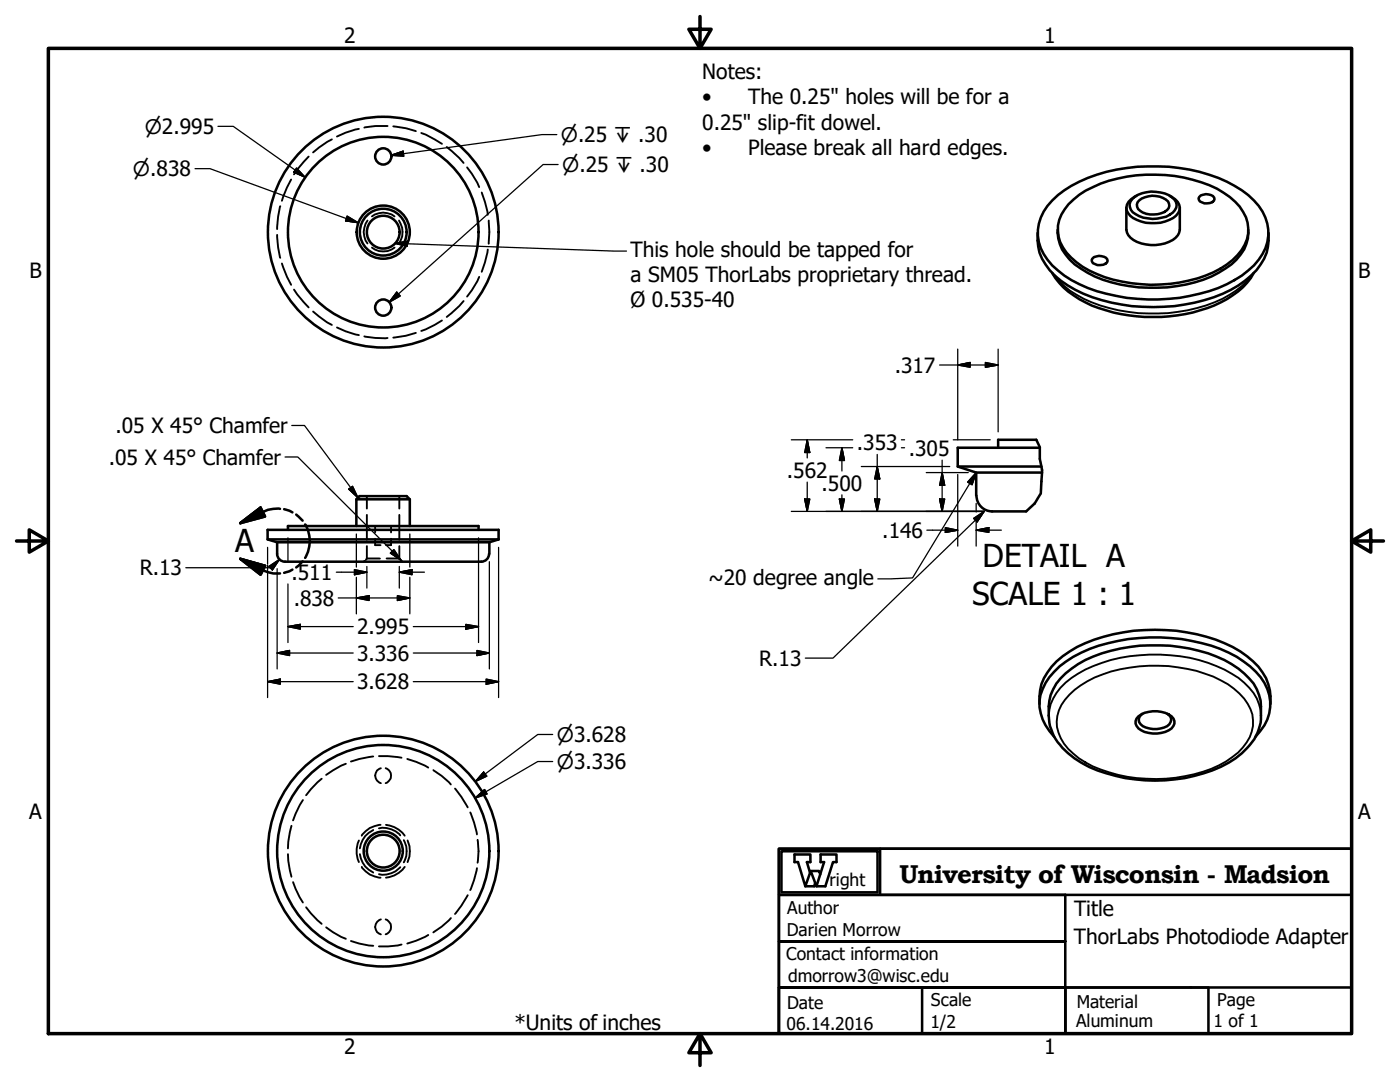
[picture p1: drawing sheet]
<svg xmlns="http://www.w3.org/2000/svg" width="279mm" height="216mm" viewBox="0 0 279 216" stroke-linecap="round" stroke-linejoin="round" font-family="sans-serif">
<!-- layer: Visible (ANSI) -->
<g fill="none" stroke="#000" stroke-width=".51">
<path d="M226 39.7a6.5 6.5 0 0 1 8.4 .1 1.93 1.93 0 0 1-1 3.1 6.9 6.9 0 0 1-7.3-.5 1.87 1.87 0 0 1-.1-2.7zM226.8 39.1a2.73 2.73 0 0 0-1.9 2.9 4.6 4.6 0 0 0 3.8 2.4 7.6 7.6 0 0 0 6-1.3 2.02 2.02 0 0 0-.2-3.3l-1.1-.7M239.3 39.3a2.07 2.07 0 0 1 3 .1l.1 .4a1.94 1.94 0 0 1-2.9 .4l-.3-.6zM95.5 46.3a19 19 0 0 0-28-16.7 19 19 0 0 0-1.5 32.6 19 19 0 0 0 29.4-14.1l.1-1.8M99.5 46.3a23 23 0 0 0-34-20.2 23 23 0 0 0-1.6 39.5 23 23 0 0 0 35.5-17.3l.1-2M207.1 46.5a10.4 10.4 0 0 0 4.6 9.5 29.4 29.4 0 0 0 16.3 5.2 33.6 33.6 0 0 0 19.1-4.2 12 12 0 0 0 5.9-7.8l.2-2.7M210 40a25.3 25.3 0 0 1 14.9-6.5 36.4 36.4 0 0 1 20 2.8 14.9 14.9 0 0 1 7.6 7.1 8.7 8.7 0 0 1-2.2 9.6 24 24 0 0 1-12.9 6.1 35.6 35.6 0 0 1-23.6-3.2 12.9 12.9 0 0 1-6.5-7.6 8.8 8.8 0 0 1 2.7-8.3zM211.1 45.8a8.6 8.6 0 0 0 4.6 7.8 26 26 0 0 0 15.4 3.8 25 25 0 0 0 14.6-4.6 8 8 0 0 0 3.4-7M213.2 40.8a18.1 18.1 0 0 1 9.9-5.2 30.6 30.6 0 0 1 19.8 2.1 11.4 11.4 0 0 1 6.1 6.7 7.5 7.5 0 0 1-3 7.5 23.6 23.6 0 0 1-14.4 4.9 28.4 28.4 0 0 1-15.6-3.6 10.2 10.2 0 0 1-4.7-6 7.1 7.1 0 0 1 1.9-6.4zM218 51.6a2.07 2.07 0 0 1 3 .2v.3a1.94 1.94 0 0 1-2.9 .4l-.2-.6zM224.8 41.5v4.3a3.6 3.6 0 0 0 3 2.8 7.8 7.8 0 0 0 6.8-1.2l.5-.5 .4-1.1v-4.3M227.3 40a4.5 4.5 0 0 1 5.8 .2 1.36 1.36 0 0 1-.7 2.1 4.7 4.7 0 0 1-5.3-.6 1.24 1.24 0 0 1 .2-1.7z"/>
<path d="M71.1 99.6v5.4M71.8 99h9.4l.6 .6h-10.7zM81.8 99.6v5.4M191.1 93.1h16.7M194.8 94.3h13.2M194.9 98.9a3.1 3.1 0 0 0 3.1 3.1M206.8 87.8h-7.6v1.5M207.5 89.3h-16.4v3.8l3.7 1.2v4.6M53.4 107.6h46.1M55.3 108.2v2.3a1.56 1.56 0 0 0 1.6 1.6h39.2M55.3 108.2h42.4M57.5 105.7v-.7h38v.7"/>
<path d="M97.6 110.5a1.56 1.56 0 0 1-1.6 1.6M97.7 108.2v2.3M99.5 107.6v-1.9h-46.1v1.9l1.9 .6M99.5 107.6l-1.8 .6M198 102h6.8M207.5 140.5a10.4 10.4 0 0 1 4.6-9.6 29.4 29.4 0 0 1 16.2-5.2 33.6 33.6 0 0 1 19.2 4.3 12 12 0 0 1 5.9 7.7l.2 2.8M209.3 142.8a9.8 9.8 0 0 1 4.6-9.4 27.2 27.2 0 0 1 15.6-4.6 30.8 30.8 0 0 1 16.3 3.7 14 14 0 0 1 5 5 9 9 0 0 1 .9 5.3M210.4 147a8.7 8.7 0 0 1-1.7-10.7 18.6 18.6 0 0 1 10.6-7.5 37.6 37.6 0 0 1 25.9 1.4 15.4 15.4 0 0 1 7.7 7.3 8.1 8.1 0 0 1-1.4 8.4l-.9 1.1M227.2 142.9a5.5 5.5 0 0 1 7 .5 1.63 1.63 0 0 1-1 2.3 5.9 5.9 0 0 1-6-.3 1.52 1.52 0 0 1 0-2.5zM228 142.4a1.48 1.48 0 0 0-.7 1.7 1.48 1.48 0 0 0 1.4 1.1 4.9 4.9 0 0 0 4.7-.7 1.29 1.29 0 0 0-.4-2.1"/>
<circle cx="76.5" cy="31.2" r="1.62"/>
<circle cx="76.5" cy="46.3" r="4.7"/>
<circle cx="76.5" cy="46.3" r="3.3"/>
<circle cx="76.5" cy="46.3" r="5.3"/>
<circle cx="76.5" cy="61.4" r="1.62"/>
<circle cx="76.5" cy="169.8" r="23"/>
<circle cx="76.5" cy="169.8" r="21.2"/>
<circle cx="76.5" cy="169.8" r="3.9"/>
<circle cx="76.5" cy="169.8" r="3.3"/>
</g>
<!-- layer: Hidden (ANSI) -->
<g fill="none" stroke="#000" stroke-width=".38">
<path d="M58.1 35.8l-.8 1.6-1 2.7M61.6 31.2l-2.3 2.6-.6 1M66.2 27.8l-2.6 1.7-1.1 .9M71.6 25.7l-2.6 .8-1.8 .7M77.3 25.1a16.4 16.4 0 0 0-4.6 .4M78.5 25.2l2.5 .4 2 .6M84.1 26.5l.9 .4 3.2 1.8M89.2 29.3l2.4 2.2 .9 1M93.2 33.4l1 1.3 1.4 2.6M96.1 38.4l.7 1.9 .5 2.6M55.3 46.9a17.5 17.5 0 0 0 .6 4.5M55.9 41.1a17.5 17.5 0 0 0-.6 4.6"/>
<path d="M56.3 52.6l1 2.6 .8 1.6M58.7 57.8l.6 .9 2.3 2.6M73.3 44a3.8 3.8 0 0 0 0 4.6M74.2 49.4a3.7 3.7 0 0 0 4.5 0M74.2 43.2a3.7 3.7 0 0 1 4.5 0M79.6 44a4.1 4.1 0 0 1 0 4.6M95.6 55.2l-1.4 2.7-1 1.3M97.3 49.8l-.5 2.6-.7 1.8M97.5 44l.2 2.3-.2 2.3M62.5 62.2l2.8 2.1 .9 .5M67.2 65.3l1.8 .8 2.6 .8M72.7 67.1a16.4 16.4 0 0 0 4.6 .3"/>
<path d="M83 66.4l-2 .6-2.5 .4M88.2 63.9l-1.5 .9-2.6 1.2M92.5 60.1l-.9 1-2.4 2.1M73.2 99v2.5M79.7 99v2.5M72.8 111.9l-.2 .2M73.2 111.4h2.6M73.2 111.4l-.2 .3M73.2 102.7v5M73.2 109v2.4M74.9 107.5v1.3h1M74.9 105v1.2"/>
<path d="M77.2 111.4h2.5l.2 .3M78 107.5v1.3h-1M78 105v1.2M79.7 102.7v5M79.7 109v2.4M80.1 111.9l.2 .2M60.5 159.6l-.7 1.1-1.3 3M64.2 155.4l-2.2 2.1-.9 1.2M69 152.4l-.9 .4-3 1.8M74.5 150.9l-2.8 .5-1.7 .6M75.6 150.9h1.8l2.7 .3M76 153.3a1.55 1.55 0 0 0-1.1 1.5 1.55 1.55 0 0 0 1.1 1.5"/>
<path d="M77 153.3a1.57 1.57 0 0 1 1 1.5 1.57 1.57 0 0 1-1 1.5M81.3 151.4l1.8 .6 2.4 1.2M86.5 153.7a15.7 15.7 0 0 1 3.5 2.8M90.8 157.4l1.3 1.6 1.2 2.1M57.5 170.4v1.4l.7 3.1M58.2 164.8l-.7 3.2v1.3M58.5 176l1.3 3.1 .7 1M71.6 167.7a5.2 5.2 0 0 0 0 4.3M71.8 170.4a4.7 4.7 0 0 0 2.7 3.7M72.2 173a4.7 4.7 0 0 0 3.7 2.1M74.5 165.6a4.7 4.7 0 0 0-2.7 3.7M75.6 165.3a4.5 4.5 0 0 1 4.3 1.4"/>
<path d="M75.9 164.6a4.7 4.7 0 0 0-3.7 2.2M77 164.6a5.3 5.3 0 0 1 3.8 2.2M79.9 173a4.5 4.5 0 0 1-4.3 1.4M80.6 167.6a4.6 4.6 0 0 1 0 4.5M80.8 173a5.2 5.2 0 0 1-3.8 2.1M81.3 167.7a5.5 5.5 0 0 1 0 4.3M93.3 178.6l-1.2 2.1-1.3 1.7M93.9 162.1l.7 2 .6 2.4M95.2 173.2l-.6 2.4-.7 2M95.3 167.6a13.8 13.8 0 0 1 0 4.5M61.1 181l.9 1.2 2.2 2.1M65.1 185l1.3 1 2.6 1.3"/>
<path d="M70 187.8l1.7 .5 2.8 .4M76 183.5a1.55 1.55 0 0 0-1.1 1.4 1.55 1.55 0 0 0 1.1 1.5M77 183.5a1.57 1.57 0 0 1 1 1.4 1.57 1.57 0 0 1-1 1.5M80.1 188.5l-2.7 .3h-1.8M85.5 186.6l-2.4 1.1-1.8 .6M90 183.2a15.7 15.7 0 0 1-3.5 2.9"/>
</g>
<!-- layer: Visible Narrow (ANSI) -->
<path d="M210.5 54.9a15.3 15.3 0 0 0 7.4 5.4 34.3 34.3 0 0 0 26.1-.7 15.6 15.6 0 0 0 5.7-4.7M213.4 138.6a20.6 20.6 0 0 1 12-5.4 31 31 0 0 1 18.2 2.6 11.9 11.9 0 0 1 6.3 6.8 7.9 7.9 0 0 1-2.8 7.6 22.7 22.7 0 0 1-12.5 5 29.8 29.8 0 0 1-17.9-3.1 10.8 10.8 0 0 1-5.8-7 7.5 7.5 0 0 1 2.5-6.5zM209.3 142.8a10.4 10.4 0 0 1 5.8-8.4 32.7 32.7 0 0 1 24.2-2.7 19.8 19.8 0 0 1 10.9 6.6 8.4 8.4 0 0 1 1.5 4.5" fill="none" stroke="#000" stroke-width=".38"/>
<path d="M210 54.5a16.3 16.3 0 0 0 9.3 7 32.4 32.4 0 0 0 25.6-1.8 13.2 13.2 0 0 0 5.3-5.2M209.3 142.8a10 10 0 0 0 3.9 7.5 24.4 24.4 0 0 0 13.3 5.2 30.2 30.2 0 0 0 20.1-4.2 11.8 11.8 0 0 0 4.8-6.4l.2-.7 .1-1.4" fill="none" stroke="#000" stroke-width=".51"/>
<!-- layer: Break Line (ANSI) -->
<path d="M206.8 87.8l.7 1.4a11.7 11.7 0 0 0 .5 4.6l-.3 4.7-1.2 2-1.7 1.5" fill="none" stroke="#000" stroke-width=".51"/>
<!-- layer: Detail Boundary (ANSI) -->
<path d="M47.9 104.4l4.1-3.1 .9 1.8zM47.9 111.5l5 1.4-.9 1.8zM47.9 111.5l4.6 2.3a6 6 0 0 0 3.4 .6M55.9 101.5a6 6 0 0 0-3.4 .7l-4.6 2.2M56.7 101.6l1.7 .6M58.4 113.7l-1.7 .6M59.1 102.7l1.3 1.2M60.4 112l-1.3 1.2M60.9 104.6a6.3 6.3 0 0 1 0 6.7" fill="none" stroke="#000" stroke-width=".51"/>
<path d="M47.9 104.4l4.1-3.1zM47.9 104.4l4.1-3.1 .9 1.8zM47.9 111.5l5 1.4zM47.9 111.5l5 1.4-.9 1.8z" fill="#000" stroke="#000" stroke-width=".51"/>
<!-- layer: Border (ANSI) -->
<path d="M9.7 9.7h260v196.5h-260zM139.7 3.3v6.4l-2.2-3.9h4.4l-2.2 3.9M3.3 107.9h6.4l-3.9-2.2v4.5l3.9-2.3M269.7 107.9l3.9 2.3v-4.5l-3.9 2.2h6.4M139.7 206.2l2.2 3.9h-4.4l2.2-3.9v6.4" fill="none" stroke="#000" stroke-width=".7"/>
<!-- layer: Title (ANSI) -->
<path d="M155.4 178.6v9.2h57.2v18.4h-57.2v-9.2h57.2h-57.2v-9.2h57.2v-9.2zM155.4 169.4h114.3v9.2h-114.3zM155.4 169.4h114.3v36.8h-114.3zM156 169.9h19.1v8.2h-19.1zM161.7 174.2l-.7-2.2h.7v-1.5h-3.1v1.5h.7l1.4 4.8 1.1-3 1.1 3h1.8l1.5-4.8h.7v-1.5h-3.1v1.5h.7l-1.6 4.8M161.8 173.8h1.6l.3 .6M162.7 176.1l-.2 .7h-1.8M175.6 169.4v9.2M155.4 197h28.6v9.2h-28.6zM212.6 197h28.6v9.2h-28.6zM212.6 197h57.1v9.2h-57.1z" fill="none" stroke="#000" stroke-width=".51"/>
<!-- layer: Dimension (ANSI) -->
<g fill="none" stroke="#000" stroke-width=".25">
<path d="M38.9 33.7h3l29.6 10.7M43.5 25.2h3l14.4 10.2M59.2 33.5l1.7 1.9-2.3-1zM69.3 43.1l2.2 1.3-2.5-.3zM187.5 72.8h11.7M191.1 72.8l2.5-.5v1zM191.1 69.7v18.1M196.7 72.3l2.5 .5-2.5 .5zM199.2 69.7v16.5M157.9 87.8h12.3M160.6 99.6h1l-.5 2.4zM161.1 87.8l.5 2.5h-1z"/>
<path d="M161.1 87.8v3.6M161.1 96.2v5.8M164.8 89.3h5.4M167.5 99.6h1l-.5 2.4zM168 89.3l.5 2.6h-1zM168 89.3v4.7M168 98.7v3.3M171.9 93.1h17.6M174.6 99.6h1l-.5 2.4zM175.1 93.1l.5 2.5h-1zM175.1 90.7v11.3M179.9 87.8h.6"/>
<path d="M179.9 89.3h.6M184.8 94.3h8.4M187.5 99.6h1l-.5 2.4zM188 94.3l.5 2.5h-1zM188 91.8v10.2M190.2 87.8h7.4M191.1 94.7v14.3M53.4 109.2v3.3M53.4 112.7v26.5M53.7 113l2.1-1.4-1.4 2.1zM55.3 113.5v20M55.8 111.6l-1.8 1.8v-.1h-16.9"/>
<path d="M57.5 107.3v4.5M57.5 116.5v11.7M67.1 114.2h6.1M67.5 119.3h14.3M70.7 113.7l2.5 .5-2.5 .5zM71.1 119.3l2.6-.4v.9zM71.1 106.6v6.6M71.1 115.2v7.3M73.2 113v4.3M79.3 118.9l2.5 .4-2.5 .5zM79.7 114.2l2.5-.5v1zM79.7 114.2h5"/>
<path d="M79.7 113v4.3M81.8 106.6v6.6M81.8 115.2v7.3M95.5 107.3v20.9M97.7 112.1v21.4M99.5 109.2v30M157.9 102h38.5M185 105.8h6.1M188.7 105.3l2.4 .5-2.4 .4zM194.8 105.8l2.6-.5v.9zM194.8 105.8h5M194.8 100.5v1.7"/>
<path d="M194.8 103.9v5.1M53.4 136l2.5-.5v1zM53.4 136h17.1M55.3 130.3l2.5-.5v1zM55.3 130.3h15.2M57.5 125l2.4-.4v.9zM57.5 125h13M82.5 136h17M82.5 130.3h15.2M82.5 125h13M93 124.6l2.5 .4-2.5 .5zM95.2 129.8l2.5 .5-2.5 .5z"/>
<path d="M97 135.5l2.5 .5-2.5 .5zM94.8 159.3l1.9-1.8 .5 .9zM96.5 154.1l.7 .8-2.3 1.1zM110.3 146.6h-3l-12.4 9.4M110.3 152h-3l-12.5 7.3"/>
</g>
<g fill="#000" stroke="#000" stroke-width=".25">
<path d="M58.6 34.4l2.3 1zM59.2 33.5l1.7 1.9-2.3-1zM69 44.1l2.5 .3zM69.3 43.1l2.2 1.3-2.5-.3zM191.1 72.8l2.5-.5zM191.1 72.8l2.5-.5v1zM196.7 73.3l2.5-.5zM196.7 72.3l2.5 .5-2.5 .5zM160.6 99.6l.5 2.4zM160.6 99.6h1l-.5 2.4zM161.1 87.8l.5 2.5zM161.1 87.8l.5 2.5h-1z"/>
<path d="M167.5 99.6l.5 2.4zM167.5 99.6h1l-.5 2.4zM168 89.3l.5 2.6zM168 89.3l.5 2.6h-1zM174.6 99.6l.5 2.4zM174.6 99.6h1l-.5 2.4zM175.1 93.1l.5 2.5zM175.1 93.1l.5 2.5h-1zM187.5 99.6l.5 2.4zM187.5 99.6h1l-.5 2.4zM188 94.3l.5 2.5zM188 94.3l.5 2.5h-1z"/>
<path d="M55.8 111.6l-1.4 2.1zM53.7 113l2.1-1.4-1.4 2.1zM70.7 114.7l2.5-.5zM70.7 113.7l2.5 .5-2.5 .5zM71.1 119.3l2.6-.4zM71.1 119.3l2.6-.4v.9zM79.3 119.8l2.5-.5zM79.3 118.9l2.5 .4-2.5 .5zM79.7 114.2l2.5-.5zM79.7 114.2l2.5-.5v1zM188.7 106.2l2.4-.4zM188.7 105.3l2.4 .5-2.4 .4z"/>
<path d="M194.8 105.8l2.6-.5zM194.8 105.8l2.6-.5v.9zM53.4 136l2.5-.5zM53.4 136l2.5-.5v1zM55.3 130.3l2.5-.5zM55.3 130.3l2.5-.5v1zM57.5 125l2.4-.4zM57.5 125l2.4-.4v.9zM93 125.5l2.5-.5zM93 124.6l2.5 .4-2.5 .5zM95.2 130.8l2.5-.5zM95.2 129.8l2.5 .5-2.5 .5z"/>
<path d="M97 136.5l2.5-.5zM97 135.5l2.5 .5-2.5 .5zM96.5 154.1l-1.6 1.9zM96.5 154.1l.7 .8-2.3 1.1zM94.8 159.3l1.9-1.8zM94.8 159.3l1.9-1.8 .5 .9z"/>
</g>
<!-- layer: Symbol (ANSI) -->
<g fill="none" stroke="#000" stroke-width=".25">
<path d="M78 31l2.5-.8 .1 1zM111.1 26.9h-3l-30.1 4.1M111.4 32.8h-3l-30.7 27.5M78.8 48.6l2.5-.5v1zM78.8 48.6l46.2 1.5M79.2 58.3l.7 .8-2.2 1.2zM56.9 91.2h2.5l20.6 20.6M58.2 84.9h2.6l10.6 14.4M69.6 97.6l.8-.6 1 2.3zM194.8 94.3l-.8 2.4-.9-.5zM194.8 94.3l-12.7 21-6.9 .2M78.6 109.7l1.4 2.1-2.1-1.4z"/>
<path d="M194.3 103.4l2.1-1.4-1.4 2.1zM196.4 102l-30.2 29.3h-5.5"/>
</g>
<g fill="#000" stroke="#000" stroke-width=".25">
<path d="M78 31l2.5-.8zM78 31l2.5-.8 .1 1zM79.2 58.3l-1.5 2zM79.2 58.3l.7 .8-2.2 1.2zM78.8 48.6l2.5-.5zM78.8 48.6l2.5-.5v1zM69.6 97.6l1.8 1.7zM69.6 97.6l.8-.6 1 2.3zM194.8 94.3l-.8 2.4zM194.8 94.3l-.8 2.4-.9-.5zM77.9 110.4l2.1 1.4zM78.6 109.7l1.4 2.1-2.1-1.4z"/>
<path d="M196.4 102l-1.4 2.1zM194.3 103.4l2.1-1.4-1.4 2.1z"/>
</g>
<g font-size="6.3">
<text x="46.9" y="110.2">A</text>
<text x="196.1" y="113.2">DETAIL A</text>
<text x="194" y="120.6">SCALE 1 : 1</text>
</g>
<text font-size="5.1" x="179.5" y="176.1">University of Wisconsin - Madsion</text>
<g font-size="4.2">
<text x="68.7" y="8.6">2</text>
<text x="208.4" y="8.6">1</text>
<text x="140.1" y="15.8">Notes:</text>
<text x="140.1" y="20.8">•</text>
<text x="149.3" y="20.8">The 0.25&quot; holes will be for a</text>
<text x="140.1" y="25.8">0.25&quot; slip-fit dowel.</text>
<text x="140.1" y="30.9">•</text>
<text x="149.3" y="30.9">Please break all hard edges.</text>
<text x="125.9" y="51.2">This hole should be tapped for</text>
<text x="5.9" y="55.5">B</text>
<text x="125.9" y="56.3">a SM05 ThorLabs proprietary thread.</text>
<text x="271.1" y="55.5">B</text>
<text x="125.9" y="61.3">Ø 0.535-40</text>
<text x="178.6" y="74.4">.317</text>
<text x="23.1" y="86.4">.05 X 45° Chamfer</text>
<text x="171" y="89.9">.353</text>
<text x="21.7" y="92.7">.05 X 45° Chamfer</text>
<text x="157" y="95.3">.562</text>
<text x="181.4" y="90.9">.305</text>
<text x="164" y="97.9">.500</text>
<text x="176.1" y="107.3">.146</text>
<text x="27.9" y="114.8">R.13</text>
<text x="58.2" y="115.7">.511</text>
<text x="141.4" y="116.6">~20 degree angle</text>
<text x="58.6" y="120.8">.838</text>
<text x="71.2" y="131.8">3.336</text>
<text x="71.2" y="126.6">2.995</text>
<text x="71.2" y="137.5">3.628</text>
<text x="151.5" y="132.8">R.13</text>
<text x="5.8" y="163.4">A</text>
<text x="271" y="163.4">A</text>
<text x="214.4" y="182.8">Title</text>
<text x="214.3" y="188.3">ThorLabs Photodiode Adapter</text>
<text x="102.7" y="205.5">*Units of inches</text>
<text x="68.7" y="210.3">2</text>
<text x="208.4" y="210.3">1</text>
</g>
<g font-size="4">
<text x="28.9" y="26.7">⌀2.995</text>
<text x="112" y="28.4">⌀.25 ↧ .30</text>
<text x="26.5" y="35.1">⌀.838</text>
<text x="112.2" y="34.4">⌀.25 ↧ .30</text>
<text x="111.1" y="148">⌀3.628</text>
<text x="111.1" y="153.4">⌀3.336</text>
</g>
<g font-size="3.5">
<text x="165.5" y="176.8">right</text>
<text x="157.1" y="182.3">Author</text>
<text x="156.9" y="191.6">Contact information</text>
<text x="157" y="186.7">Darien Morrow</text>
<text x="157.3" y="195.9">dmorrow3@wisc.edu</text>
<text x="157.1" y="201.3">Date</text>
<text x="185.8" y="200.8">Scale</text>
<text x="214.9" y="201">Material</text>
<text x="242.9" y="200.8">Page</text>
<text x="157" y="205.5">06.14.2016</text>
<text x="185.7" y="205.2">1/2</text>
<text x="214.8" y="204.9">Aluminum</text>
<text x="242.2" y="205">1 of 1</text>
</g>
</svg>
